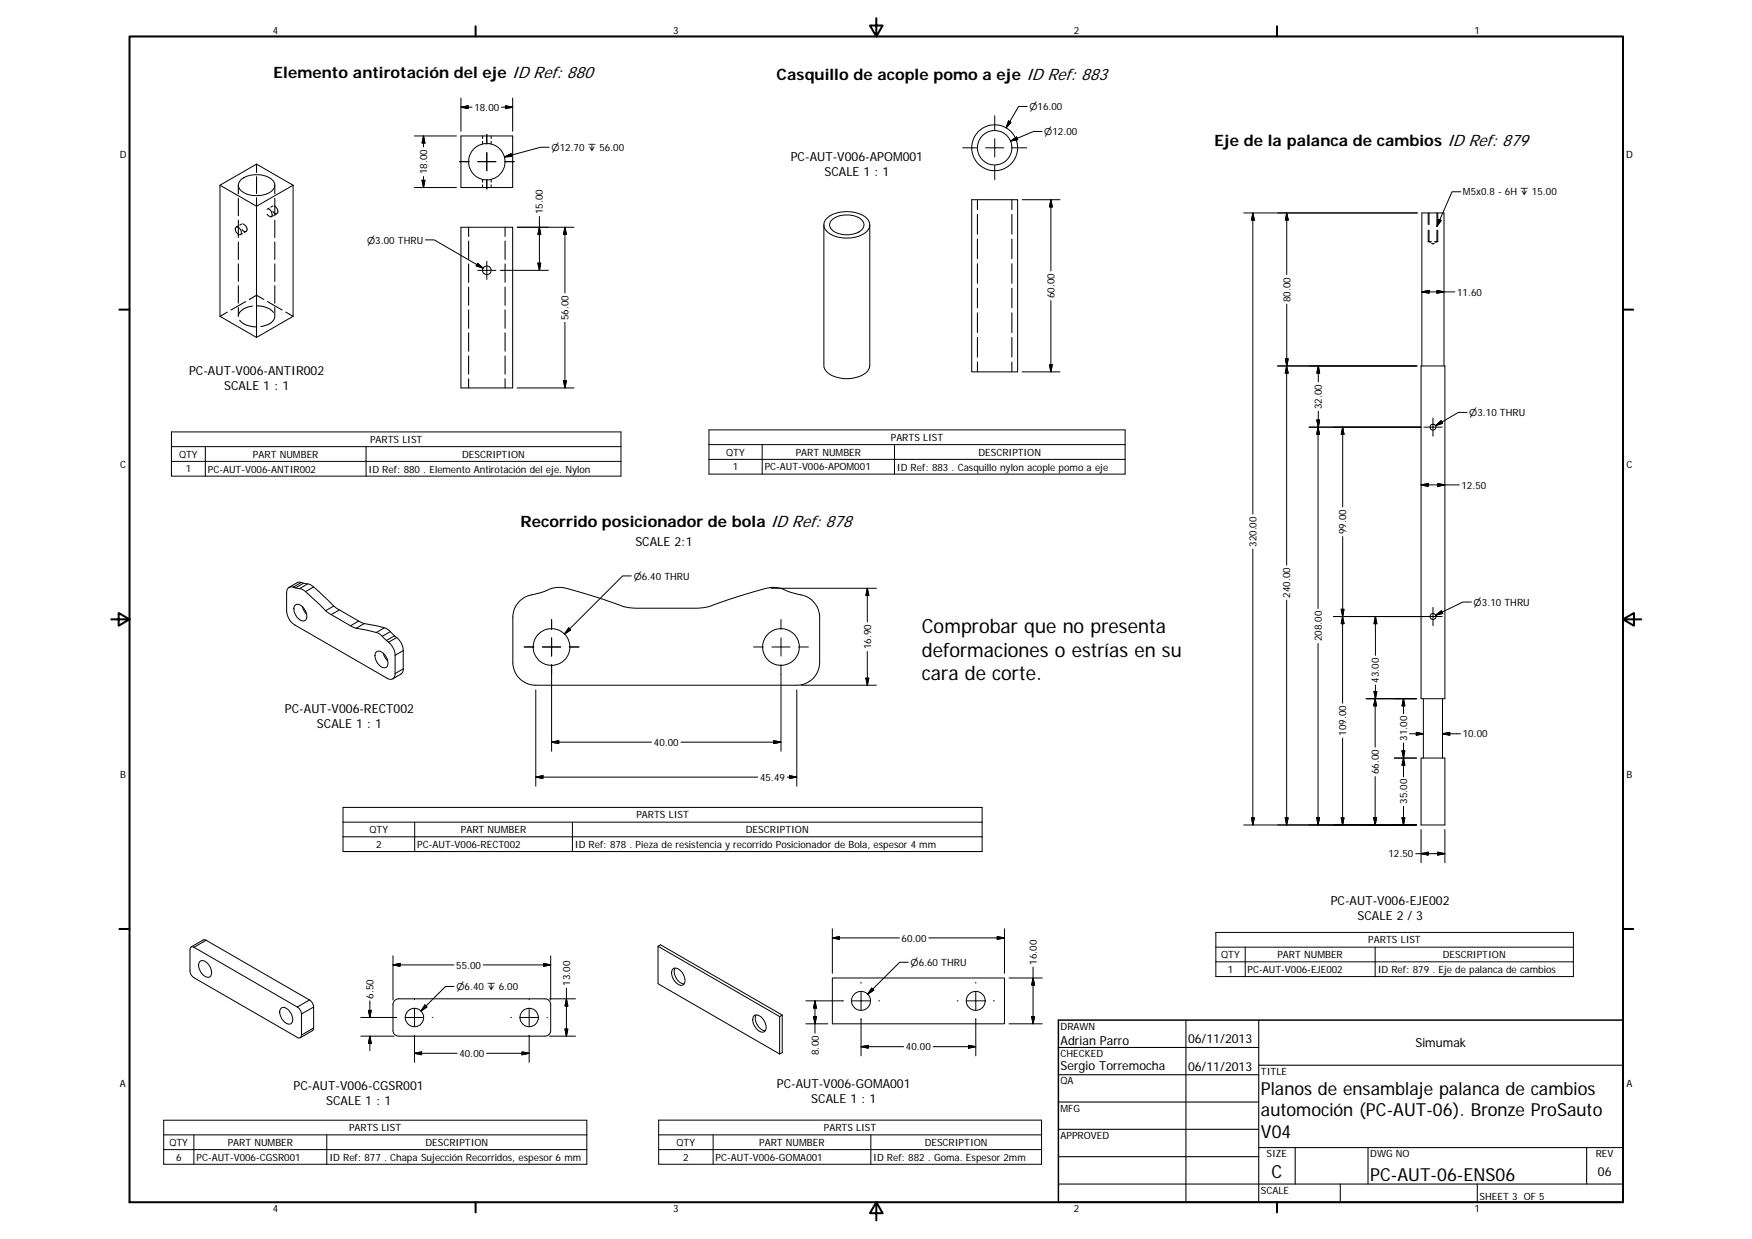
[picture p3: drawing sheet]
<svg xmlns="http://www.w3.org/2000/svg" width="420mm" height="297mm" viewBox="0 0 420 297" stroke-linecap="round" stroke-linejoin="round" font-family="sans-serif">
<g fill="none" stroke="#000" stroke-width=".24">
<path d="M99.4 32.6h10.1M101.6 32.6v2.6M101.6 32.6l.3 1.7h-.7zM110.2 38.8h2.3M110.5 32.6h12.4v12.4h-12.4zM110.5 25.7l1.8-.3v.6zM110.5 23.5v8M113.2 25.7h-2.7M114.6 38.8h4.3M116.7 32.2v2.3M116.7 36.6v4.3M120.3 25.7h2.6"/>
<path d="M121 37.6l1.5-.7 .2 .6zM121 38.8h2.3M121.2 25.4l1.7 .3-1.7 .3zM122.9 23.5v8M131.7 35.3h-2l-8.7 2.3M230.9 35.4h3.4M236.4 35.4h4.3M238.6 27.7v3.5M238.6 33.3v4.3M238.6 39.7v3.4M241.9 29l.5 .3-1.1 1.3zM242.3 33.8l1.5-.9 .3 .6z"/>
<path d="M242.8 35.4h3.4M246.3 25.5h-2l-3 5.1M249.9 31.5h-2l-5.6 2.3M52.8 44.4v31.4l8.7 5.1M52.8 44.4l8.7 5M56.5 54.5a1.14 1.14 0 0 1 1.3 1.5 .86 .86 0 0 1-.9 .1 .86 .86 0 0 1-.4-.8zM57.9 43a6.3 6.3 0 0 1 7.6 .3 1.87 1.87 0 0 1-1 2.9 6.1 6.1 0 0 1-7-.9 1.69 1.69 0 0 1 .4-2.3zM61.5 49.4v31.5M70.3 44.4v31.4l-8.8 5.1M70.3 44.4l-8.8-5.1-8.7 5.1M70.3 44.4l-8.8 5M99.4 45h10.1"/>
<path d="M101.2 43.2h.7l-.3 1.8zM101.6 42.3v2.7M102 57.5h2.1l11.8 6.8M110.5 54.5h12.4v38.5h-12.4zM116.7 43v2.3M124 54.5h13.7M129.4 51.9v12.9M129.4 54.5l.3 1.7h-.7zM135.5 54.5v15.7M135.5 54.5l.3 1.7h-.7zM197.6 53.9v33.7a3.8 3.8 0 0 0 3.6 3 7.2 7.2 0 0 0 7-1.9l.4-1.1v-33.7M198.3 52.3a7.7 7.7 0 0 1 9.8 .3 2.29 2.29 0 0 1-1.1 3.6 8.2 8.2 0 0 1-8.7-.7 2.07 2.07 0 0 1 0-3.2z"/>
<path d="M199.5 52.7a5.9 5.9 0 0 1 7.4 .3 1.83 1.83 0 0 1-1.2 2.8 5.8 5.8 0 0 1-6.5-1 1.51 1.51 0 0 1 .3-2.1zM233 47.9h11v41.3h-11zM245.1 47.9h9.1M252 47.9v17.1M252 47.9l.4 1.7h-.7zM298.3 51.1h41.6M300.4 51.1l.4 1.7h-.7zM300.4 51.1v72.2M308.6 51.1v14.7M308.6 51.1l.3 1.7h-.6zM342.5 51.1v2.7M342.5 55.2v2.7"/>
<path d="M344.8 51.1v2.7M344.8 55.2v2.7M345 52.6l.6 .3-1 1.4zM350.3 46h-2.1l-3.6 8.3M114.5 63.1l1.4 1.2-1.7-.6zM114.6 64.8h4.3M116.7 62.6v4.4M120 64.8h11.5M129 63.1h.7l-.3 1.7zM135.5 77.3v15.7M252 72.1v17.1M308.6 72.9v62.6"/>
<path d="M341 70l1.7-.4v.7zM341 70h7.9M344.6 69.6l1.7 .4-1.7 .3zM124 93h13.7M135.1 91.3h.7l-.3 1.7zM245.1 89.2h9.1M251.7 87.4h.7l-.4 1.8zM306.4 87.7h33.5M308.3 86h.6l-.3 1.7zM308.6 87.7l.3 1.8h-.7zM316.2 98.6v3.8M316.2 87.7l.3 1.8h-.7z"/>
<path d="M316.2 87.7v3.8M340.8 87.7h5.7v79.8h-5.7zM341 87.7v-36.6h5.3v36.6M351.8 98.9h-2.1l-5.4 3.1M41.1 103.5h107.8v10.7h-107.8zM41.1 107.1h107.8M41.1 110.6h107.8M49.2 107.1v7.1M87.8 107.1v7.1M170 103.1h99.8v10.6h-99.8zM170 106.6h99.8M170 110.1h99.8"/>
<path d="M182.8 106.6v7.1M214.5 106.6v7.1M313.9 102.4h26.9M315.8 100.7h.7l-.3 1.7zM316.1 102.4v43.5M316.1 102.4l.4 1.7h-.7zM322 102.4l.3 1.7h-.7zM322 102.4v19.2M340.8 116.2l1.7-.3v.7zM340.8 116.2h9.2M341.5 102.4h4.4M343.7 100.2v4.4"/>
<path d="M344.3 102l1.3-1.1 .3 .6zM344.8 115.9l1.7 .3-1.7 .4zM72.3 139.6h-.9l-2.1 1.2M72.3 139.6l.5 .2a3.5 3.5 0 0 1 2.4 .9l5.5 5.1 6.3 3.6a19.2 19.2 0 0 1 6.1 1.6l1.5 1.4M72.3 139.6l-2 1.2M72.8 139.8l-1.9 1.1M73.8 140l-2 1.1M151.4 138.1h-2.1l-13.9 13.9M300.4 131.6v66.2M322 128.7v19.1M70.3 140.8l.6 .1a3.6 3.6 0 0 1 2.4 .9l4.8 4.6 1 .8 5.6 3.2 5.5 1.2a7.1 7.1 0 0 1 2.7 2.2l.3 .2M70.3 140.8a1.17 1.17 0 0 0-1.6 1.3l.1 4.9a4.2 4.2 0 0 0 1.9 2.8l22.1 12.8a1.18 1.18 0 0 0 1.4 .1 1.18 1.18 0 0 0 .6-1.2"/>
<path d="M70.8 145a1.88 1.88 0 0 1 2.4 1.4 1.66 1.66 0 0 1-.3 2.5 2.82 2.82 0 0 1-2.2-3.7zM72.5 145.4l.5 1.2 .5 .6M75.2 140.7l-1.9 1.1M80 145.3l-1.9 1.1M81.4 146.2l-2 1.1M86 148.9l-1.9 1.1M87.4 149.5l-2 1.1M90.3 156.3a2.07 2.07 0 0 1 2.5 1.6 1.57 1.57 0 0 1-.4 2.2 2.81 2.81 0 0 1-2.2-3.7zM91.9 156.6l.4 1 .7 .8M92.2 150.5l-2 1.1M93.2 154l.8 .9a3.6 3.6 0 0 1 .8 2.2M93.6 151.4l-1.9 1.1"/>
<path d="M94.6 152.4l.5 .4M94.6 152.4l-1.9 1.1M94.8 157.1v4.4M95.1 152.8l-1.9 1.2M95.1 152.8l.8 .9a4 4 0 0 1 .8 2.3M96.7 156v4.4M96.7 156l-1.9 1.1M124.6 144.2a6.7 6.7 0 0 1 4.3-1.9l.8-.2a10.5 10.5 0 0 1 4.7-1.3 122.3 122.3 0 0 1 15.7 4.7l2.5 .3 15.6-.1a11.8 11.8 0 0 0 4.1-1.1 82.8 82.8 0 0 1 12.8-3.8 7.8 7.8 0 0 1 4.1 1.1l.7 .2a10.2 10.2 0 0 1 4.8 1.7 5.4 5.4 0 0 1 1.9 4.2v10.8a5.5 5.5 0 0 1-5.5 5.5h-62.6a5.5 5.5 0 0 1-5.5-5.5v-10.8a5.4 5.4 0 0 1 1.6-3.8zM125.7 155.1h2.3M130.1 155.1h4.4M132.3 148.5v2.4M132.3 152.9v4.4"/>
<path d="M132.3 159.3v20.8M136.4 150.5l.5 .5-1.5 1zM136.5 155.1h2.3M180.7 155.1h2.3M184.9 141h25.3M185.1 155.1h4.4M187.3 148.5v2.4M187.3 152.9v4.4M187.3 159.3v20.8M191.5 155.1h2.4M208 141l.4 1.7h-.7zM208 141v8.1"/>
<path d="M208 156.2v8.1M308.6 143.9v53.9M316.1 154.3v43.5M319.8 147.8h26.1M321.6 146.1h.7l-.3 1.7zM322 147.8l.3 1.7h-.7zM322 147.8v20.8M329.9 147.8v9.3M329.9 147.8l.3 1.7h-.7zM343.7 145.6v4.4M344.3 147.5l1.4-1.1 .3 .7zM352.9 144.3h-2.1l-6.5 3.2"/>
<path d="M96.7 160.4l-1.9 1.1M96.7 160.4l-.1 .7-.3 .4-2.1 1.3M128.5 165.4v23.1M132.3 177.9l1.7-.3v.7zM132.3 177.9h23.9M185.6 177.6l1.7 .3-1.7 .4zM187.3 177.9h-24M191.1 165.4v23.1M192.2 164.3h18M207.7 162.6h.7l-.4 1.7zM322 177v20.8M327.6 167.5h12.1"/>
<path d="M329.5 165.8h.7l-.3 1.7zM329.8 167.5v11.6M329.8 167.5l.3 1.7h-.7zM329.9 164.2v3.3M336.6 178.1v8.1M336.6 167.5l.3 1.7h-.7zM336.6 167.5v3.6M338 175.9h3.3M339.7 175.6l1.6 .3-1.6 .4zM341.3 167.5v14.2M345.9 175.9l1.8-.3v.7zM345.9 175.9h4.4"/>
<path d="M345.9 167.5v14.2M82.3 193.6h153.2v10.6h-153.2zM82.3 197.1h153.2M99.5 197.1v7.1M128.5 186.3l1.7-.4v.7zM128.5 186.3h53.2M137.3 197.1v7.1M188.8 186.3h2.3M189.3 185.9l1.8 .4-1.8 .3zM298.3 197.8h41.4M300.1 196h.7l-.4 1.8zM308.2 196h.7l-.3 1.8z"/>
<path d="M315.8 196h.7l-.4 1.8zM321.6 196h.7l-.3 1.8zM329.4 196h.7l-.3 1.8zM329.8 186.2v11.6M334.4 181.7h5.3M336.2 196h.7l-.3 1.8zM336.2 180h.7l-.3 1.7zM336.6 193.3v4.5M336.6 181.7l.3 1.8h-.7zM340.8 198.9v7.9M340.8 181.7h5.7v16.1h-5.7zM346.5 198.9v7.9"/>
<path d="M82.3 200.6h153.2M339.5 204.7h7M340.8 204.7l1.7-.4v.7zM344.8 204.3l1.7 .4-1.7 .3zM46.5 227.1a.57 .57 0 0 0-.7-.1 .57 .57 0 0 0-.2 .6v5.1a2.06 2.06 0 0 0 .9 1.7l24.8 14.3a.6 .6 0 0 0 .7 .1 .6 .6 0 0 0 .3-.6M46.5 227.1l24.8 14.3M48 230.5a1.88 1.88 0 0 1 2.4 1.4 1.63 1.63 0 0 1-.3 2.4 2.78 2.78 0 0 1-2.2-3.7zM49.4 225.4l24.8 14.3M49.4 225.4l-.6-.1-3 1.7M49.4 225.4l-2.9 1.7M74.2 239.7a2.12 2.12 0 0 1 1 1.7M74.2 239.7l-2.9 1.7"/>
<path d="M88.7 239.9v4M94.2 231.3l1.7-.3v.7zM94.2 231.3h14.6M94.2 229.2v10.5M94.5 240l.6-.5h.5h35.1a1.4 1.4 0 0 1 1.4 1.3v6.2a1.4 1.4 0 0 1-1.4 1.4h-35.1a1.36 1.36 0 0 1-1.4-1.4v-6.4zM99.4 239.6v.1M108.9 236.5h-2.1l-5.8 5.9M115.9 231.3h16.2M126.9 239.6v.1M130.3 231l1.8 .3-1.8 .4zM131.8 239.5h6.2M132.1 229.2v10.5"/>
<path d="M135.8 239.5l.4 1.7h-.7zM135.8 236.9v11.5M157.8 226.9v8.9l29.2 16.9M157.8 226.9l.6-.4 29.2 16.9M157.8 226.9l29.2 16.8M161.4 232.3a1.76 1.76 0 0 1 2.3 1 1.99 1.99 0 0 1 0 2.9 2.54 2.54 0 0 1-2.6-2.5v-.7zM161.9 232.1a2.96 2.96 0 0 0 2.2 3.8M193.3 239.9h9M195.4 239.9v7.8M195.4 239.9l.4 1.8h-.7zM199.6 222.7v10.6M199.6 224.9l1.7-.4v.7z"/>
<path d="M199.6 224.9h16.1M199.6 234.5h41.3v10.9h-41.3zM204.3 239.9h4.4M206.5 235.5v.2M206.5 237.8v4.3M209.1 236.9l.4 .5-1.4 .9zM210.7 239.9h.2M217.8 230.7h-2.1l-7.6 7.6M222.7 224.9h18.2M229.6 239.9h.2M231.8 239.9h4.4M234 235.5v.2"/>
<path d="M234 237.8v4.3M238.2 239.9h.3M239.2 224.5l1.7 .4-1.7 .3zM240.9 222.7v10.6M242 234.5h7.9M247.7 231.9v13.5M247.7 234.5l.4 1.7h-.7zM291.6 223.5h85.7v10.6h-85.7zM291.6 227.1h85.7M291.6 230.6h85.7M298.6 227.1v7M329.8 227.1v7"/>
<path d="M67.4 241.7a1.77 1.77 0 0 1 2.3 1.1 1.95 1.95 0 0 1 0 2.6 2.62 2.62 0 0 1-2.6-2.8zM71.3 241.4l.2 .2a2.15 2.15 0 0 1 .8 1.5M72.3 243.1v5.1M75.2 246.5l-2.9 1.7M75.2 241.4l-2.9 1.7M75.2 246.5l-.2 .5-3 1.8M75.2 241.4v5.1M86.5 248.4h8M88.4 242.2h.6l-.3 1.7zM88.7 248.4l.3 1.7h-.6zM88.7 248.4v3.5M95.2 243.9h-8.7"/>
<path d="M97.2 243.9h4.4M99.4 241.7v4.4M99.4 248.2v6.5M99.4 252.5l1.7-.3v.7zM99.4 252.5h10.2M101.9 240.9l.5 .5-1.4 1zM103.6 243.9h.2M116.7 252.5h10.2M122.5 243.9h.2M124.7 243.9h4.4M125.2 252.2l1.7 .3-1.7 .4zM126.9 241.7v4.4"/>
<path d="M126.9 248.2v6.5M131.2 243.9h.1M131.8 248.4h6.2M135.5 246.7h.7l-.4 1.7zM180.9 243.5a2.11 2.11 0 0 1 2.6 1.6 1.71 1.71 0 0 1-.4 2.3 2.86 2.86 0 0 1-2.5-3.4zM181.3 243.3a2.95 2.95 0 0 0 2.2 3.8M187 243.7v9M187.6 243.4v8.9l-.6 .4M187.6 243.4l-.6 .3M193.3 245.4h5.2M195.1 243.7h.7l-.4 1.7zM206.5 244.2v8.9"/>
<path d="M206.5 250.9l1.7-.3v.7zM206.5 250.9h10.2M223.8 250.9h10.2M232.3 250.6l1.7 .3-1.7 .4zM234 244.2v8.9M242 245.4h7.9M247.4 243.7h.7l-.4 1.7zM39.3 272.1h101.4M39.3 275.6h101.4M39.3 268.6h101.4v10.5h-101.4zM46.5 272.1v7M78.4 272.1v7"/>
<path d="M158 268.5h91.8v10.6h-91.8zM158 272.1h91.8M158 275.6h91.8M171 272.1v7M208.8 272.1v7"/>
<circle cx="116.7" cy="38.8" r="4.4"/>
<circle cx="238.5" cy="35.4" r="5.5"/>
<circle cx="238.5" cy="35.4" r="4.1"/>
<circle cx="116.8" cy="64.8" r="1.03"/>
<circle cx="343.7" cy="102.4" r=".72"/>
<circle cx="132.3" cy="155.1" r="4.4"/>
<circle cx="187.3" cy="155.1" r="4.4"/>
<circle cx="343.7" cy="147.8" r=".72"/>
<circle cx="206.5" cy="239.9" r="2.27"/>
<circle cx="234" cy="239.9" r="2.27"/>
<circle cx="99.4" cy="243.9" r="2.21"/>
<circle cx="126.9" cy="243.9" r="2.21"/>
</g>
<g fill="none" stroke="#000" stroke-width=".25">
<path d="M61.5 39.3v2.1M115.7 32.6v.6M115.7 33.9v.6M117.8 32.6v.6M117.8 33.9v.6M57.1 54.2l-.5 .3M57.2 44.4v2.1M57.2 47.5v4.2M57.2 52.8v4.2M57.2 58v4.2M58 53.7l-.5 .3M58.1 56l-.4 .2"/>
<path d="M58.3 53.7l.2 .1a1.06 1.06 0 0 1 .4 1.7l-.6-.1-.3-.4M59 55.5l-.4 .2M61.5 42.4v4M61.5 47.4v2M64.4 50.1a1.28 1.28 0 0 1 .6 1.9l-.9-.6M64.5 49.9l-.4 .3M65.4 49.4l-.5 .3M65.5 51.7l-.4 .2M65.7 49.4l.5 .3a.84 .84 0 0 1 .5 .8 .84 .84 0 0 1-.5 .7l-.8-.5M65.9 44.4v2.1M65.9 47.5v4.2M65.9 52.8v4.2"/>
<path d="M65.9 58v4.2M66.4 51.2l-.4 .2M112.4 54.5v2.2M112.4 57.8v4.4M115.7 43v.7M115.7 44.3v.7M117.8 43v.7M117.8 44.3v.7M121.1 54.5v2.2M121.1 57.8v4.4M234.4 47.9v2.3M234.4 51.4v4.7"/>
<path d="M234.4 57.3v4.7M242.7 47.9v2.3M242.7 51.4v4.7M242.7 57.3v4.7M342.5 57.9h.8M342.7 55.2v2.7l.3 .2M342.7 51.1v2.7M343.3 58.3l.4 .2 .3-.2M344 57.9h.8M344.6 55.2v2.7l-.3 .2M344.6 51.1v2.7M54.5 74.8l-1.7 1"/>
<path d="M57.2 63.3v4.2M57.2 68.5v4.2M57.2 73.7v2.1M57.5 76.8a4.7 4.7 0 0 0 3.9 1.6M58.9 72.3l-3.5 2M59.8 71.8l1.7-1 1.8 1M60.5 73.4h-.1a3.3 3.3 0 0 0-3.2 2.3M61.6 73.3h.1a5 5 0 0 1 3.9 1.6M64.1 72.3l3.6 2M65.9 63.3v4.2M65.9 68.5v4.2M65.9 73.7v2.1"/>
<path d="M65.9 75.9a3.4 3.4 0 0 1-3.4 2.4M68.5 74.8l1.8 1M112.4 63.3v4.4M112.4 68.8v4.4M112.4 74.3v4.4M112.4 79.8v4.4M121.1 63.3v4.4M121.1 68.8v4.4M121.1 74.3v4.4M121.1 79.8v4.4M234.4 63.2v4.7M234.4 69.1v4.7"/>
<path d="M234.4 75v4.7M242.7 63.2v4.7M242.7 69.1v4.7M242.7 75v4.7M112.4 85.3v4.4M112.4 90.8v2.2M121.1 85.3v4.4M121.1 90.8v2.2M234.4 80.9v4.7M234.4 86.8v2.4M242.7 80.9v4.7M242.7 86.8v2.4"/>
<path d="M253.8 251.1h48.1M253.8 257.7h48.1M284.4 244.6v43.6M301.9 255.4h87.3M301.9 244.6v43.6M253.8 264.2h48.1M253.8 270.7h48.1M253.8 277.3h48.1M301.9 275.1h87.3M310.6 275.1v8.8M328.1 275.1v8.8M380.5 275.1v8.8"/>
<path d="M253.8 283.9h135.4M321.4 283.9v4.3M354.3 283.9v4.3"/>
</g>
<g fill="none" stroke="#000" stroke-width=".48">
<path d="M31.1 8.7h358.1v279.5h-358.1zM114.1 6.3v2.4M210.2 4.4v4.3l-1.6-2.6h3.1l-1.5 2.6M306.2 6.3v2.4M28.6 74.2h2.5M389.2 74.2h2.5M26.7 148.5h4.4l-2.6-1.5v3l2.6-1.5M389.2 148.5l2.6 1.5v-3l-2.6 1.5h4.4M28.6 222.7h2.5M389.2 222.7h2.5M114.1 288.2v2.5M210.2 288.2l1.5 2.7h-3.1l1.6-2.7v4.4"/>
<path d="M306.2 288.2v2.5"/>
</g>
<path d="M253.8 244.6h135.4v43.6h-135.4z" fill="none" stroke="#000" stroke-width=".36"/>
<g fill="#000" stroke="#000" stroke-width=".24">
<path d="M101.6 32.6l.3 1.7h-.7zM110.5 25.7l1.8-.3v.6zM121.2 25.4l1.7 .3-1.7 .3zM121 37.6l1.5-.7 .2 .6zM241.9 29l.5 .3-1.1 1.3zM242.3 33.8l1.5-.9 .3 .6zM101.2 43.2h.7l-.3 1.8zM129.4 54.5l.3 1.7h-.7zM135.5 54.5l.3 1.7h-.7zM252 47.9l.4 1.7h-.7zM300.4 51.1l.4 1.7h-.7zM308.6 51.1l.3 1.7h-.6z"/>
<path d="M345 52.6l.6 .3-1 1.4zM114.5 63.1l1.4 1.2-1.7-.6zM129 63.1h.7l-.3 1.7zM341 70l1.7-.4v.7zM344.6 69.6l1.7 .4-1.7 .3zM135.1 91.3h.7l-.3 1.7zM251.7 87.4h.7l-.4 1.8zM308.3 86h.6l-.3 1.7zM308.6 87.7l.3 1.8h-.7zM316.2 87.7l.3 1.8h-.7zM315.8 100.7h.7l-.3 1.7zM316.1 102.4l.4 1.7h-.7z"/>
<path d="M322 102.4l.3 1.7h-.7zM340.8 116.2l1.7-.3v.7zM344.8 115.9l1.7 .3-1.7 .4zM344.3 102l1.3-1.1 .3 .6zM136.4 150.5l.5 .5-1.5 1zM208 141l.4 1.7h-.7zM321.6 146.1h.7l-.3 1.7zM322 147.8l.3 1.7h-.7zM329.9 147.8l.3 1.7h-.7zM344.3 147.5l1.4-1.1 .3 .7zM132.3 177.9l1.7-.3v.7zM185.6 177.6l1.7 .3-1.7 .4z"/>
<path d="M207.7 162.6h.7l-.4 1.7zM329.5 165.8h.7l-.3 1.7zM329.8 167.5l.3 1.7h-.7zM336.6 167.5l.3 1.7h-.7zM339.7 175.6l1.6 .3-1.6 .4zM345.9 175.9l1.8-.3v.7zM128.5 186.3l1.7-.4v.7zM189.3 185.9l1.8 .4-1.8 .3zM300.1 196h.7l-.4 1.8zM308.2 196h.7l-.3 1.8zM315.8 196h.7l-.4 1.8zM321.6 196h.7l-.3 1.8z"/>
<path d="M329.4 196h.7l-.3 1.8zM336.2 196h.7l-.3 1.8zM336.2 180h.7l-.3 1.7zM336.6 181.7l.3 1.8h-.7zM340.8 204.7l1.7-.4v.7zM344.8 204.3l1.7 .4-1.7 .3zM94.2 231.3l1.7-.3v.7zM130.3 231l1.8 .3-1.8 .4zM199.6 224.9l1.7-.4v.7zM209.1 236.9l.4 .5-1.4 .9zM239.2 224.5l1.7 .4-1.7 .3zM247.7 234.5l.4 1.7h-.7z"/>
<path d="M88.4 242.2h.6l-.3 1.7zM88.7 248.4l.3 1.7h-.6zM99.4 252.5l1.7-.3v.7zM101.9 240.9l.5 .5-1.4 1zM125.2 252.2l1.7 .3-1.7 .4zM135.5 246.7h.7l-.4 1.7zM135.8 239.5l.4 1.7h-.7zM195.1 243.7h.7l-.4 1.7zM195.4 239.9l.4 1.8h-.7zM206.5 250.9l1.7-.3v.7zM232.3 250.6l1.7 .3-1.7 .4zM247.4 243.7h.7l-.4 1.7z"/>
</g>
<g font-size="4.7">
<text x="221.1" y="151.8">Comprobar que no presenta</text>
<text x="221.1" y="157.4">deformaciones o estrías en su</text>
<text x="221.1" y="163.1">cara de corte.</text>
</g>
<g font-size="4.3">
<text x="302.4" y="262.4">Planos de ensamblaje palanca de cambios</text>
<text x="302.4" y="267.6">automoción (PC-AUT-06). Bronze ProSauto</text>
<text x="302.4" y="272.8">V04</text>
<text x="304.9" y="282.4">C</text>
<text x="328.6" y="283.3">PC-AUT-06-ENS06</text>
</g>
<g font-size="3.8">
<text x="65.6" y="18.8">Elemento antirotación del eje ID Ref: 880</text>
<text x="186.3" y="19.3">Casquillo de acople pomo a eje ID Ref: 883</text>
<text x="291.3" y="35.1">Eje de la palanca de cambios ID Ref: 879</text>
<text x="124.8" y="126.3">Recorrido posicionador de bola ID Ref: 878</text>
</g>
<g font-size="3">
<text x="189.6" y="38.5">PC-AUT-V006-APOM001</text>
<text x="197.7" y="42.1">SCALE 1 : 1</text>
<text x="45.3" y="89.8">PC-AUT-V006-ANTIR002</text>
<text x="53.7" y="93.5">SCALE 1 : 1</text>
<text x="152.4" y="130.9">SCALE 2:1</text>
<text x="68.3" y="170.8">PC-AUT-V006-RECT002</text>
<text x="76" y="174.4">SCALE 1 : 1</text>
<text x="319.1" y="217">PC-AUT-V006-EJE002</text>
<text x="325.5" y="220.6">SCALE 2 / 3</text>
<text x="254.3" y="250.5">Adrian Parro</text>
<text x="284.9" y="250.1">06/11/2013</text>
<text x="339.5" y="251.1">Simumak</text>
<text x="254.3" y="256.5">Sergio Torremocha</text>
<text x="284.9" y="256.6">06/11/2013</text>
<text x="70.4" y="261.3">PC-AUT-V006-CGSR001</text>
<text x="186.3" y="260.8">PC-AUT-V006-GOMA001</text>
<text x="78.2" y="264.9">SCALE 1 : 1</text>
<text x="194.6" y="264.4">SCALE 1 : 1</text>
<text x="383.2" y="281.9">06</text>
</g>
<g font-size="2.4">
<text x="65.4" y="8">4</text>
<text x="161.4" y="8">3</text>
<text x="257.5" y="8">2</text>
<text x="353.6" y="8">1</text>
<text x="113.8" y="26.6">18.00</text>
<text x="28.7" y="38">D</text>
<text x="102.5" y="41.8" transform="rotate(-90 102.5 41.8)">18.00</text>
<text x="390" y="38">D</text>
<text x="350.8" y="46.9">M5x0.8 - 6H ↧ 15.00</text>
<text x="130.2" y="51.4" transform="rotate(-90 130.2 51.4)">15.00</text>
<text x="252.9" y="71.5" transform="rotate(-90 252.9 71.5)">60.00</text>
<text x="349.5" y="70.9">11.60</text>
<text x="136.4" y="76.8" transform="rotate(-90 136.4 76.8)">56.00</text>
<text x="309.4" y="72.4" transform="rotate(-90 309.4 72.4)">80.00</text>
<text x="317" y="98.1" transform="rotate(-90 317 98.1)">32.00</text>
<text x="88.7" y="106.2">PARTS LIST</text>
<text x="213.6" y="105.7">PARTS LIST</text>
<text x="28.8" y="112.2">C</text>
<text x="42.9" y="109.7">QTY</text>
<text x="44.5" y="113.3">1</text>
<text x="49.8" y="113.3">PC-AUT-V006-ANTIR002</text>
<text x="60.7" y="109.7">PART NUMBER</text>
<text x="88.4" y="113.4">ID Ref: 880 . Elemento Antirotación del eje. Nylon</text>
<text x="110.8" y="109.7">DESCRIPTION</text>
<text x="174.1" y="109.3">QTY</text>
<text x="175.8" y="112.8">1</text>
<text x="183.4" y="112.8">PC-AUT-V006-APOM001</text>
<text x="190.8" y="109.2">PART NUMBER</text>
<text x="215.1" y="112.8">ID Ref: 883 . Casquillo nylon acople pomo a eje</text>
<text x="234.6" y="109.3">DESCRIPTION</text>
<text x="390.1" y="112.2">C</text>
<text x="350.5" y="117.1">12.50</text>
<text x="301.3" y="131.1" transform="rotate(-90 301.3 131.1)">320.00</text>
<text x="322.8" y="128.1" transform="rotate(-90 322.8 128.1)">99.00</text>
<text x="309.4" y="143.3" transform="rotate(-90 309.4 143.3)">240.00</text>
<text x="208.9" y="155.6" transform="rotate(-90 208.9 155.6)">16.90</text>
<text x="317" y="153.7" transform="rotate(-90 317 153.7)">208.00</text>
<text x="330.7" y="163.6" transform="rotate(-90 330.7 163.6)">43.00</text>
<text x="156.8" y="178.8">40.00</text>
<text x="322.8" y="176.4" transform="rotate(-90 322.8 176.4)">109.00</text>
<text x="337.4" y="177.6" transform="rotate(-90 337.4 177.6)">31.00</text>
<text x="350.8" y="176.8">10.00</text>
<text x="330.6" y="185.6" transform="rotate(-90 330.6 185.6)">66.00</text>
<text x="28.8" y="186.5">B</text>
<text x="182.3" y="187.2">45.49</text>
<text x="390.1" y="186.5">B</text>
<text x="152.6" y="196.2">PARTS LIST</text>
<text x="337.4" y="192.7" transform="rotate(-90 337.4 192.7)">35.00</text>
<text x="88.6" y="199.7">QTY</text>
<text x="90.2" y="203.3">2</text>
<text x="100.1" y="203.3">PC-AUT-V006-RECT002</text>
<text x="110.5" y="199.7">PART NUMBER</text>
<text x="137.9" y="203.3">ID Ref: 878 . Pieza de resistencia y recorrido Posicionador de Bola, espesor 4 mm</text>
<text x="178.9" y="199.7">DESCRIPTION</text>
<text x="333" y="205.5">12.50</text>
<text x="216.2" y="225.7">60.00</text>
<text x="328.1" y="226.2">PARTS LIST</text>
<text x="109.4" y="232.2">55.00</text>
<text x="248.6" y="231.3" transform="rotate(-90 248.6 231.3)">16.00</text>
<text x="292.8" y="229.7">QTY</text>
<text x="294.4" y="233.2">1</text>
<text x="299.2" y="233.2">PC-AUT-V006-EJE002</text>
<text x="306.4" y="229.7">PART NUMBER</text>
<text x="330.4" y="233.3">ID Ref: 879 . Eje de palanca de cambios</text>
<text x="346" y="229.7">DESCRIPTION</text>
<text x="89.6" y="239.4" transform="rotate(-90 89.6 239.4)">6.50</text>
<text x="136.7" y="236.3" transform="rotate(-90 136.7 236.3)">13.00</text>
<text x="217.2" y="251.8">40.00</text>
<text x="254.3" y="246.8">DRAWN</text>
<text x="110.2" y="253.4">40.00</text>
<text x="196.3" y="252.9" transform="rotate(-90 196.3 252.9)">8.00</text>
<text x="254.3" y="253.4">CHECKED</text>
<text x="302.4" y="257.6">TITLE</text>
<text x="28.8" y="260.7">A</text>
<text x="254.3" y="259.9">QA</text>
<text x="390" y="260.7">A</text>
<text x="254.3" y="266.5">MFG</text>
<text x="40.6" y="274.7">QTY</text>
<text x="54.6" y="274.7">PART NUMBER</text>
<text x="83.7" y="271.2">PARTS LIST</text>
<text x="102" y="274.7">DESCRIPTION</text>
<text x="162.3" y="274.7">QTY</text>
<text x="182.1" y="274.7">PART NUMBER</text>
<text x="197.6" y="271.2">PARTS LIST</text>
<text x="221.8" y="274.7">DESCRIPTION</text>
<text x="254.3" y="273.1">APPROVED</text>
<text x="42.2" y="278.3">6</text>
<text x="47.1" y="278.3">PC-AUT-V006-CGSR001</text>
<text x="79" y="278.3">ID Ref: 877 . Chapa Sujección Recorridos, espesor 6 mm</text>
<text x="163.8" y="278.2">2</text>
<text x="171.6" y="278.2">PC-AUT-V006-GOMA001</text>
<text x="209.4" y="278.3">ID Ref: 882 . Goma. Espesor 2mm</text>
<text x="303.8" y="277.4">SIZE</text>
<text x="328.6" y="277.4">DWG NO</text>
<text x="382.7" y="277.4">REV</text>
<text x="302.4" y="286.2">SCALE</text>
<text x="354.8" y="287.7">SHEET 3 OF 5</text>
<text x="65.4" y="290.7">4</text>
<text x="161.4" y="290.7">3</text>
<text x="257.5" y="290.7">2</text>
<text x="353.6" y="290.7">1</text>
</g>
<g font-size="2.3">
<text x="246.9" y="26.4">⌀16.00</text>
<text x="250.4" y="32.4">⌀12.00</text>
<text x="132.3" y="36.2">⌀12.70↧ 56.00</text>
<text x="88" y="58.4">⌀3.00 THRU</text>
<text x="352.4" y="99.8">⌀3.10 THRU</text>
<text x="152" y="139">⌀6.40 THRU</text>
<text x="353.4" y="145.2">⌀3.10 THRU</text>
<text x="218.4" y="231.6">⌀6.60 THRU</text>
<text x="109.5" y="237.4">⌀6.40↧ 6.00</text>
</g>
</svg>
